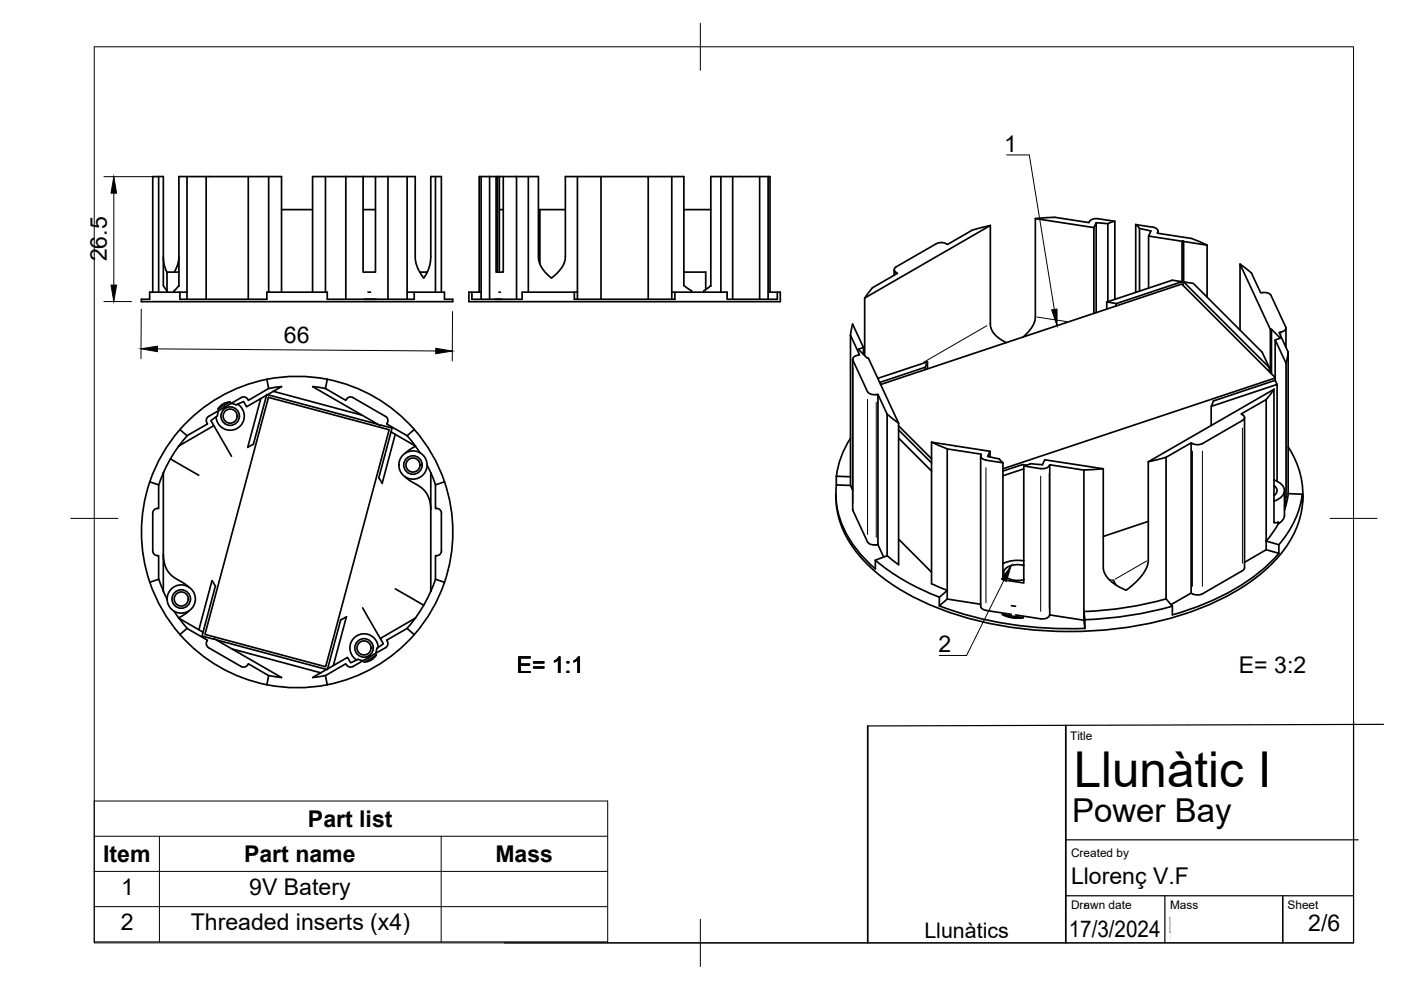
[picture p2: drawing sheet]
<svg xmlns="http://www.w3.org/2000/svg" width="297mm" height="210mm" viewBox="0 0 297 210" stroke-linecap="round" stroke-linejoin="round" font-family="sans-serif">
<!-- layer: Visible -->
<g fill="none" stroke="#000" stroke-width=".36">
<path d="M33.6 37.4v24.5M39.6 37.4v26.1M43.7 37.4v26.1M52.6 37.4v26.1M57 37.4v24.5M69 37.4v24.5M73.3 37.4v26.1M77 37.4h-10.7v24.5M77 37.4v20.3h2.6v-20.3h2.7M77 37.4h2.6M82.3 37.4h5.7l.1 17.6 .5 1.9 1.2 2 1.1-1.8 .4-2v-17.7h2.3v24.5M82.3 37.4v26.1"/>
<path d="M86.3 37.4v26.1M92.3 37.4v24.5M102 37.4v26.1M103.8 37.4h2.1M103.8 37.4h-2.2v24.5M103.8 37.4v26.1M105.2 37.4v20.3h1.5v-20.3h2.8v26.1M105.5 37.4v20.3M105.9 37.4h.8M105.9 37.4v20.3M109.5 37.4h4.7v17.2l.2 1.1 .4 1 1.7 1.9a.56 .56 0 0 0 .5 .3 .56 .56 0 0 0 .5-.4l1.7-1.9 .6-1.7 .1-17.5h17.5v26.1M112 37.4v24.5"/>
<path d="M122.4 37.4v26.1M127.4 37.4v26.1M137.4 37.4h7.6v23.1l1.6 1.2v.2M142.4 37.4v26.1M152.8 37.4v24.5M155.3 37.4v26.1M161.1 37.4v26.1M162.9 37.4v26.1M34.6 54.5l.2 1.8 .6 1.5M37.9 57.7h-2.5v4M37.9 54.5l-.2 1.6-.7 1.6M59.7 44.4h6.6"/>
<path d="M77 44.4h2.6M89 57.7l1.6 .1M105.9 44.4h.8M114.2 44.4h.3v11.6M114.5 44.4h5.4M145 57.7h4.6v3.7M145 44.4h5.7M189.6 57.2v1.2M210 47.8v21.3l.3 1 .6 .8 1.3 1.1 1.1 .7M210 47.8l-26.7 15.4M210 47.8l-3.8 1-5.3 3-.3-.1a2.35 2.35 0 0 0-2.1 0l-8.5 4.9-.4 .4a.9 .9 0 0 0 .7 .9l-5.3 3.1-1.7 2.2M219.5 46.3l12.4 2 .5-1.1"/>
<path d="M219.5 46.3v21.2l-.3 1-.6 1.1-1.6 1.9M219.5 46.3l4.1-.2 7.3 1.1a1.65 1.65 0 0 1 1.9-.8l3.6 .5v16.6M231.9 48.3v18.2M232.4 47.2v19.1M234.9 47.4v16.6M236.4 46.9l-.8 .2a1.74 1.74 0 0 1-1.7 .2l-1.5-.1M240.8 47.6l.8 .8M240.8 47.6l3.6 .6a.98 .98 0 0 1 1.1 1M240.8 47.6v14.4M241.6 48.4l2.4 .6-.5 1.1 7.1 1.1 .2-.1 5.1 .9v11M241.6 48.5v13.2M243.5 50.1v11"/>
<path d="M245.4 49.2v.2l7.2 1.2 3.3 1.4M245.5 49v.5M250.6 51.2v8.5M250.8 51.1v9.4M251 51.2v8.6M262.9 56l2.5 1.9M265.3 57.9l2 4.2h.4M35.4 61.7l-.8-1.2v-23.1h-2.2v24.5M35.4 61.7v.2M36.9 61.9v-.2l1-1v-23.3h21.8v24.5M38.1 61.9v1.6h18.5v-1.6h12.8v1.6h18.4v-1.6M39.6 61.9h-7.9v1.6h-1.7v.5h66v-.5h-1.8v-1.6h-7.9"/>
<path d="M77.2 63.5h2.6M78 61.9h.6M100.1 61.9v1.6h10.6v-1.6h11.7M102 61.9h-2.6v2.1h66v-2.1h-2.5M104.9 63.5h1.5M105.8 61.9h.3M121.8 61.9v1.6h21.3v-1.6M142.4 61.9h11.8v1.6h10.6v-1.6M149.2 61.9v-.2l1.5-1v-23.3h12.6v24.5M180.3 71.1l1.9 4.2h-.3M180.3 71.1v30M180.8 68.7l2.3 5-1.1 .3 1.9 1.9h.2l6.4 13.8v30"/>
<path d="M180.8 68.7l-.5 2.4M180.8 76.2v31.8M181.9 75.3a1.03 1.03 0 0 0-1.1 1.1l3.1 6.7a1.7 1.7 0 0 0 1.9 .6M183.1 73.7v1.4M183.3 63.2v12.2M196.2 77.9v.5M196.2 77.9l-9.7 3.2M196.6 78.2v-1.5l-10.5 3.5M196.7 76.7l-.5 1.2M234.7 64l13.9-4.6 2 .3-14 4.7v.5M234.7 64v1.5M234.7 64l1.9 .4"/>
<path d="M262.9 70v-14l6.4 13.9 .3-.1 1.9 1.9-1.1 .4 2.3 4.9M267.7 62a1.88 1.88 0 0 1 1.8 .6M269.1 77.9l-18.1-18.1 2 .3 14.6 14.6 1.5 3.2v.9M269.3 69.9v9.1M269.5 62.7l3.1 6.7a1.14 1.14 0 0 1-1.4 1.1l1.9 4.1M269.6 69.8v9.5M270.4 72.1v8.5M272.6 69.6v4.1M272.7 77v28.4M273.1 74.6v30.1M273.1 74.6l-.4 2.4M38.1 91.1l1.5 1.3"/>
<path d="M38.2 91.1a33 33 0 0 0-6.4 11.1M39.7 92.4l-1.7 2.1M43.9 89.7l.1 .2-4.4 2.5M44.2 88.3a1.01 1.01 0 0 0-.3 1.4M45.3 90.2l3.8 6.5M46.1 88.2l-1.4 1 .6 1-7.4 4.3-1.8 2.8M46.4 87.1l-.3 1.1M46.5 86.3a3 3 0 0 1 2.3-1.1l-2.6 1.5zM47.9 86.1l-.5 .3M50.4 85.7a3 3 0 0 1-.1 5.1 3 3 0 0 1-4.5-2.4M55.3 84.5l-2.8 10.4M56.5 83.8l-2.8 10.4-1.2 .6"/>
<path d="M56.6 80.4l.4 2M56.7 83.7l23.4 6.3M56.9 84.3l25.6 6.8-13.5 50.3-25.5-6.9zM57 82.4l-4.4 2.5a1.03 1.03 0 0 0-1.4-.6l-7 4M57 82.4l2.7-.4-3 1.7-.1-.1-4.3 2.6-.7-1.1-1.5 .7-1.1-.3M57.9 83l18.9 5M66.3 82l14.3 8.2 .1-.1 2.4 .7-.2 .8 5.1 2.9M66.3 82l2.7 .4M69 82.4l4.3 2.5a1.06 1.06 0 0 1 1.5-.6l6.9 4a1.02 1.02 0 0 1 .3 1.6l4.3 2.5 1.5-1.3M69.4 80.4l-.4 2M69.4 80.4a33 33 0 0 0-31.2 10.7M69.4 80.4a33 33 0 0 1 18.4 10.7"/>
<path d="M82.9 91.6l-2.6 9.7 .7 1.2M83.8 92.1l-2.8 10.4M86.3 92.4l1.7 2.1M87.8 91.1a33 33 0 0 1 6.4 11.1M88 94.5l-2.1 1.6M88.1 94.6l.9 1.4M90.6 98.6l.7 1.6M180.3 92.9a19 19 0 0 0-3 8.1M185.8 83.7l.3-.1 2 4.2M186.1 83.6v31.9l1.2 2.6M188.1 87.8l2.4 1.9M188.1 87.8v30"/>
<path d="M190.5 90.3l7 7M190.5 92.9l7 7M190.5 91.2l7 6.9M197.5 93.8l12.4 1.9-.5 1.1 2.5 .5 .8 .8M197.5 93.8v30l3.3 1.4-1.6 1.4v1.9l1.6-1.5 7.1 1.1M197.5 93.8l3.3 1.4M207.9 96.7v31.9a1.11 1.11 0 0 0 1.1 .8M208 96.5l.1-.2-7.3-1.1v31.8M208 96.5a.88 .88 0 0 0 1 1M209 97.6l3.6 .5M209.9 95.7v1.2M212.6 98.1v24.8l4.5 .7v-24.8l3.5 .6"/>
<path d="M217.1 99.4l-4.5 1.5M217.1 98.8l.7-.2a1.69 1.69 0 0 1 1.7-.2l1.5 .1 .5-1 12.4 1.9M217.7 98.7l-.9-.2-4.2 1.4M220.6 99.3a1.62 1.62 0 0 0 2-.8v31.9a1.6 1.6 0 0 1-2 .8l-5.3-.8M222.6 98.5l7.2 1.2M229.8 99.7v31.8M233.9 99.4l-4.1 .2M243.5 97.9l-.1 21.3-.3 1.2-.8 1.4-.9 1.1-1.7 1.5a1.27 1.27 0 0 1-2 .2l-1.3-.7-1.3-1.1-.8-1.1-.4-1.1v-21.2M247.2 97l-3.7 .9M252.5 93.9v31.8l.3 .2M252.8 94.1l-.3-.2-5.3 3.1v30l1.4 1.5M252.8 94a2.33 2.33 0 0 0 2.1 0"/>
<path d="M256.8 90.2v-4l14-4.7v20.6M263.9 88.5l-.1 32.1-.4 .4-8.5 4.9M268.5 84.7l-5.4 3.1a.71 .71 0 0 1 .7 .5 .71 .71 0 0 1-.4 .8l-8.5 5M268.5 84.7v30M270.1 82.5v28.3l.9-.1v.4M270.1 82.5l-26.6 15.4M270.1 82.5l-1.6 2.2M270.4 80l-19.9-19.8-63.8 21.3M270.4 80.2l-57.8 19.2M270.8 81.5l-.4-.9-13.1 4.4-.5 1.2M273.1 94.8a18 18 0 0 1 3 11.8v-1.8M31.7 102.2l1.9 .6"/>
<path d="M31.8 102.2a33 33 0 0 0 0 21.2M33.6 102.8v5a1.02 1.02 0 0 0-1.2 1v8a1.04 1.04 0 0 0 1.2 1v5M34.6 117.5l.3 2 .8 1.8 1.1 1.1 2.2 1.3 1 .8M34.7 100.2l-1 2.6M42.1 100.8l-6-3.5-1.5 2.9v25.2l.8 1.6M85.9 101.1l1 .8 2.3 1.3 1 1.1 .9 1.8 .2 2M91.3 100.2v25.2l-1.5 2.9-6-3.4M91.3 100.2l1 2.6M92.3 102.8v5a1.03 1.03 0 0 1 1.3 1M93.6 108.8v8M93.6 116.8a1.05 1.05 0 0 1-1.3 1v5M94.2 102.2l-1.9 .6"/>
<path d="M94.2 102.2a33 33 0 0 1 0 21.2M177.2 104.7v.6M177.3 102.8a19.3 19.3 0 0 0 5.9 15.5l2.4 2.3M180.3 101.1v1.8l.5 1M180.3 101.1l-3-.1v1.8l3 .1M180.8 108l3.1 6.9a1.7 1.7 0 0 0 1.9 .6M185.6 118.8a46.4 46.4 0 0 0 13.6 7.8M186.1 115.5h-.3M188.1 117.8l2.4 1.9M188.1 117.8l-2.5 1v1.8M190.5 114.3l7 7M217.1 118.9l-2-.1-1.3 .3-1.1 .4"/>
<path d="M217.1 119.9a3.7 3.7 0 0 0-4.2 1.1 1.65 1.65 0 0 0 1.6 1.9 4.9 4.9 0 0 0 2.6 0M243.5 110.5l-9.6 3.2M268.5 114.7v1.9l-4.6 2.6M268.5 114.7l2.6 .8v1.8l-2.6-.7M270.1 101.8a2.53 2.53 0 0 1 2.2 2.7 3 3 0 0 1-2.2 1.8M270.1 103a1.18 1.18 0 0 1 .7 1 1.18 1.18 0 0 1-.7 1.1M271 111.1l-1.3 2.1-1.2 1.5M271.1 117.3a43.4 43.4 0 0 1-18.9 11.9l-3.6 1.2M272.3 104v5.2a2.17 2.17 0 0 1-1.3 1.9M272.3 105.3l.4 .1M272.6 105.5l-.3 1.9M272.7 105.4l-.4 .2"/>
<path d="M273.1 104.7l3 .1M273.1 104.7l-.8 3.4M276.1 104.8a20 20 0 0 1-5 10.7M276.2 104.7a19.2 19.2 0 0 1-5.2 13.4 43.5 43.5 0 0 1-19.3 11.9 81.4 81.4 0 0 1-52.6-1 42.2 42.2 0 0 1-16.6-10.9 19.7 19.7 0 0 1-5.3-12.8M31.8 123.4a33 33 0 0 0 6.4 11.1M33.6 122.8l-1.9 .7M33.7 122.8l1 2.6M36.9 129.6l1 1.4M37.9 131.1l5.2 2.9-.3 .9 2.5 .6v-.1l14.4 8.2-2.7-.4M38 131.1l1.7 2.1M38.1 134.5l1.5-1.3 4.4 2.5-.1 .2M38.2 134.5a33 33 0 0 0 31.2 10.7"/>
<path d="M40 129.6l-2.1 1.5M43.9 135.9a1.01 1.01 0 0 0 .3 1.4M44.2 137.3l7 4a1.03 1.03 0 0 0 1.4-.6l4.4 2.5-.4 2M45.7 124.3l-2.6 9.7M45.7 124.3l-.7-1.2-2.8 10.4M45.9 135.7l23.3 6.2M49.2 137.6l18.8 5.1M76.9 128.9l3.7 6.5M78.6 139.2l-.6 .3M79.8 138.9a3 3 0 0 1-2.6 1.5M79.8 138.9l-2.6 1.5M80.2 137.3a3 3 0 0 0-4.5-2.5 3 3 0 0 0-.1 5.1"/>
<path d="M87.8 134.5l-1.5-1.3-4.3 2.5a1.03 1.03 0 0 1-.3 1.6l-4.7 2.8M87.8 134.5a33 33 0 0 1-18.4 10.7M88 131.1l-7.4 4.3 .7 1.1-1.4 1-.3 1M88 131.1l-1.7 2.1M89.8 128.3l-1.8 2.8M92.3 122.8l1.9 .7M92.3 122.8l-1 2.6M94.2 123.4a33 33 0 0 1-6.4 11.1M199.2 128.5a78.3 78.3 0 0 0 30.8 4.7M209 129.4l5.4 .9M212.6 130.3l4.3 .6-1.3 .1-1.3-.1zM214.4 128.4l.9 .1"/>
<path d="M216.9 131h.1M222.6 130.4l7.2 1.1 .2 1.7M229.8 129.7l.2 1.7M230 131.4v1.8M236.1 123l.5 1M247.2 127a74.6 74.6 0 0 1-17.4 2.7M248.6 128.5v1.9M248.6 128.5a79.5 79.5 0 0 1-18.6 2.9M252.5 125.7l-4.2 2.5M252.8 125.9a2.33 2.33 0 0 0 2.1 0M69 143.2l-2.7 .4M70.7 141.1l2.8-10.3-1.2 .6-2.9 10.4"/>
<path d="M74.3 140.5l-.6-1.1-4.3 2.6-.2-.1-2.9 1.8M77 140.1l-1.1-.3-1.6 .7M77 140.1l-2.2 1.2a1.05 1.05 0 0 1-1.5-.6l-4.3 2.5 .4 2"/>
<circle cx="48.8" cy="88.2" r="1.96"/>
<circle cx="48.8" cy="88.2" r="1.49"/>
<circle cx="87.6" cy="98.6" r="1.96"/>
<circle cx="87.6" cy="98.6" r="1.49"/>
<circle cx="87.6" cy="98.6" r="3"/>
<circle cx="38.4" cy="127" r="1.96"/>
<circle cx="38.4" cy="127" r="1.49"/>
<circle cx="38.4" cy="127" r="3"/>
<circle cx="77.2" cy="137.4" r="1.96"/>
<circle cx="77.2" cy="137.4" r="1.49"/>
</g>
<!-- layer: Visible Narrow -->
<g fill="none" stroke="#000" stroke-width=".21">
<path d="M190 57.8v.3M245.4 49.2v.2M180.8 78v28.6M209.2 69.1l-13.4 7.7M219.9 67.2l6.3 1M271.5 70.5v.7M183.9 84.7v28.6M185.8 85.3v28.6M209 99.2v28.6M252.8 95.6v28.7M254.9 95.6v28.7M263.4 90.8v28.6"/>
<path d="M220.6 101v28.6M222.5 100.3v28.7M243.1 118.9l-6.7 3.9M235.2 122.9l.8 .1"/>
</g>
<!-- layer: Visible -->
<circle cx="212.5" cy="130.3" r=".18" fill="#000"/>
<!-- layer: BORDER -->
<path d="M20 9.9h267v190h-267zM148.5 4.9v10M15 109.9h10M282 109.9h10M148.5 194.9v10" fill="none" stroke="#000" stroke-width=".21"/>
<!-- layer: TITLEBLOCK -->
<path d="M287 152.9v47h-180M293.3 153.6l-109.3 .3M226 178.1h62M226 189.9h61M247 189.9v10M272 189.9v10" fill="none" stroke="#000" stroke-width=".25"/>
<path d="M184 153.9v46M226 153.8v46.1" fill="none" stroke="#000" stroke-width=".36"/>
<circle cx="230" cy="191.9" r=".18" fill="#000"/>
<!-- layer: Leaders -->
<path d="M223 65.7l1.1-.2v3.6zM214.4 119.9l-1 3.4-1.1-.5z" fill="#000" stroke="#000" stroke-width=".21"/>
<path d="M213.4 32.8h4.8l5.3 32.8M212.9 123l-8 16h-5.8" fill="none" stroke="#000" stroke-width=".21"/>
<!-- layer: FD_Dimensions -->
<path d="M22 37.5h10.5M24.1 41v19.4M22 63.9h5.9M30 65.5l-.1 10.5M33.4 74l59 .4M95.9 66.1v10.5" fill="none" stroke="#000" stroke-width=".21"/>
<path d="M24.1 37.5l.6 3.5h-1.2zM23.5 60.4h1.2l-.6 3.5zM29.9 73.9l3.5-.5v1.2zM92.4 73.8l3.5 .6-3.5 .6z" fill="#000" stroke="#000" stroke-width=".21"/>
<!-- layer: Custom Tables -->
<path d="M20 169.8h108.8v29.9h-108.8zM20 177.3h108.8M33.8 177.3v22.4M93.5 177.3v22.4M20 184.8h108.8M20 192.2h108.8" fill="none" stroke="#000" stroke-width=".21"/>
<text font-size="10.5" x="227.6" y="166.8">Llunàtic I</text>
<text font-size="7" x="227.3" y="174.4">Power Bay</text>
<g font-size="4.9">
<text x="212.9" y="32.1">1</text>
<text x="22.7" y="55.4" transform="rotate(-90 22.7 55.4)">26.5</text>
<text x="60.2" y="72.7">66</text>
<text x="109.6" y="142.7">E= 1:1</text>
<text x="199" y="138.3">2</text>
<text x="262.7" y="142.7">E= 3:2</text>
<text x="65.3" y="175.3">Part list</text>
<text x="21.9" y="182.7">Item</text>
<text x="51.8" y="182.7">Part name</text>
<text x="105" y="182.7">Mass</text>
<text x="25.7" y="189.7">1</text>
<text x="52.9" y="189.7">9V Batery</text>
<text x="227.1" y="187.5">Llorenç V.F</text>
<text x="25.6" y="197.1">2</text>
<text x="40.5" y="197.2">Threaded inserts (x4)</text>
<text x="247.9" y="197.8">143.728 g</text>
<text x="277.4" y="197.5">2/6</text>
<text x="226.6" y="198.6">17/3/2024</text>
</g>
<text font-size="4.5" x="196" y="198.8">Llunàtics</text>
<g font-size="2.5">
<text x="226.9" y="156.8">Title</text>
<text x="227.1" y="181.8">Created by</text>
<text x="227.1" y="192.7">Drawn date</text>
<text x="248.1" y="192.7">Mass</text>
<text x="273" y="192.7">Sheet</text>
</g>
</svg>
